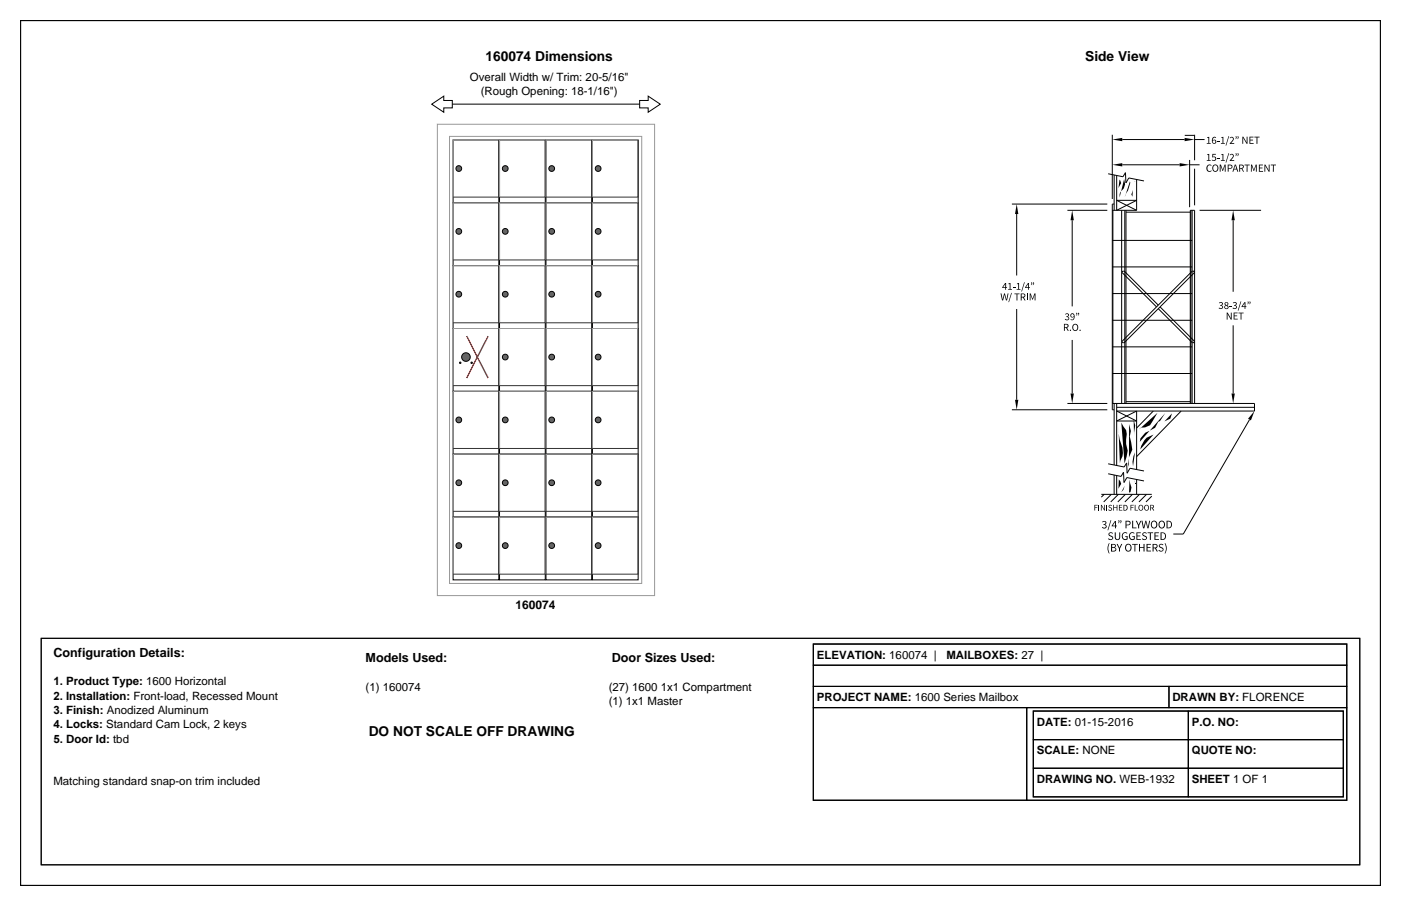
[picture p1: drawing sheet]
<svg xmlns="http://www.w3.org/2000/svg" width="432mm" height="279mm" viewBox="0 0 432 279" stroke-linecap="round" stroke-linejoin="round" font-family="sans-serif">
<path d="M135.8 32.1h63.4M12.7 196.8h406.4v69.9h-406.4z" fill="none" stroke="#000" stroke-width=".31"/>
<g fill="none" stroke="#000" stroke-width=".35">
<path d="M6.3 6.4h419.1v266.7h-419.1zM250.7 198.6h164.4v48.2h-164.4zM250.7 198.6h164.4v6.6h-164.4zM250.7 218.2h65.7v28.6h-65.7zM250.7 211.7h109.6v6.5h-109.6zM250.7 205.2h164.4v6.5h-164.4zM316.4 218.2h98.7v28.6h-98.7zM318.5 219.3h95.5v26.4h-95.5zM318.5 219.3h47.8v8.8h-47.8zM360.3 211.7h54.8v6.5h-54.8zM366.3 219.3h47.7v8.8h-47.7zM318.5 236.9h47.8v8.8h-47.8z"/>
<path d="M318.5 228.1h47.8v8.8h-47.8zM366.3 236.9h47.7v8.8h-47.7zM366.3 228.1h47.7v8.8h-47.7z"/>
</g>
<g fill="#fff" stroke="#000" stroke-width=".31">
<path d="M133.1 32.1l3.7-2.4v1.3h2.6v2.3h-2.6v1.3z"/>
<path d="M197.1 31h2.7v-1.3l3.7 2.4-3.7 2.5v-1.3h-2.7z"/>
</g>
<path d="M139.6 43.2h14.1v19.3h-14.1z" fill="#fff" stroke="#000" stroke-width=".31"/>
<path d="M153.7 43.2h-14.1v17.6" fill="none" stroke="#999" stroke-width=".31"/>
<path d="M153.7 43.2v17.6h-14.1" fill="none" stroke="#333" stroke-width=".31"/>
<circle cx="141.4" cy="52" r=".88" fill="#666" stroke="#000" stroke-width=".31"/>
<path d="M154 43.2h14.1v19.3h-14.1z" fill="#fff" stroke="#000" stroke-width=".31"/>
<path d="M168.1 43.2h-14.1v17.6" fill="none" stroke="#999" stroke-width=".31"/>
<path d="M168.1 43.2v17.6h-14.1" fill="none" stroke="#333" stroke-width=".31"/>
<circle cx="155.7" cy="52" r=".88" fill="#666" stroke="#000" stroke-width=".31"/>
<path d="M168.3 43.2h14.1v19.3h-14.1z" fill="#fff" stroke="#000" stroke-width=".31"/>
<path d="M182.4 43.2h-14.1v17.6" fill="none" stroke="#999" stroke-width=".31"/>
<path d="M182.4 43.2v17.6h-14.1" fill="none" stroke="#333" stroke-width=".31"/>
<circle cx="170" cy="52" r=".88" fill="#666" stroke="#000" stroke-width=".31"/>
<path d="M182.6 43.2h14.1v19.3h-14.1z" fill="#fff" stroke="#000" stroke-width=".31"/>
<path d="M196.7 43.2h-14.1v17.6" fill="none" stroke="#999" stroke-width=".31"/>
<path d="M196.7 43.2v17.6h-14.1" fill="none" stroke="#333" stroke-width=".31"/>
<circle cx="184.4" cy="52" r=".88" fill="#666" stroke="#000" stroke-width=".31"/>
<path d="M139.6 62.5h14.1v19.4h-14.1z" fill="#fff" stroke="#000" stroke-width=".31"/>
<path d="M153.7 62.5h-14.1v17.7" fill="none" stroke="#999" stroke-width=".31"/>
<path d="M153.7 62.5v17.7h-14.1" fill="none" stroke="#333" stroke-width=".31"/>
<circle cx="141.4" cy="71.4" r=".88" fill="#666" stroke="#000" stroke-width=".31"/>
<path d="M154 62.5h14.1v19.4h-14.1z" fill="#fff" stroke="#000" stroke-width=".31"/>
<path d="M168.1 62.5h-14.1v17.7" fill="none" stroke="#999" stroke-width=".31"/>
<path d="M168.1 62.5v17.7h-14.1" fill="none" stroke="#333" stroke-width=".31"/>
<circle cx="155.7" cy="71.4" r=".88" fill="#666" stroke="#000" stroke-width=".31"/>
<path d="M168.3 62.5h14.1v19.4h-14.1z" fill="#fff" stroke="#000" stroke-width=".31"/>
<path d="M182.4 62.5h-14.1v17.7" fill="none" stroke="#999" stroke-width=".31"/>
<path d="M182.4 62.5v17.7h-14.1" fill="none" stroke="#333" stroke-width=".31"/>
<circle cx="170" cy="71.4" r=".88" fill="#666" stroke="#000" stroke-width=".31"/>
<path d="M182.6 62.5h14.1v19.4h-14.1z" fill="#fff" stroke="#000" stroke-width=".31"/>
<path d="M196.7 62.5h-14.1v17.7" fill="none" stroke="#999" stroke-width=".31"/>
<path d="M196.7 62.5v17.7h-14.1" fill="none" stroke="#333" stroke-width=".31"/>
<circle cx="184.4" cy="71.4" r=".88" fill="#666" stroke="#000" stroke-width=".31"/>
<path d="M139.6 81.9h14.1v19.4h-14.1z" fill="#fff" stroke="#000" stroke-width=".31"/>
<path d="M153.7 81.9h-14.1v17.6" fill="none" stroke="#999" stroke-width=".31"/>
<path d="M153.7 81.9v17.6h-14.1" fill="none" stroke="#333" stroke-width=".31"/>
<circle cx="141.4" cy="90.7" r=".88" fill="#666" stroke="#000" stroke-width=".31"/>
<path d="M154 81.9h14.1v19.4h-14.1z" fill="#fff" stroke="#000" stroke-width=".31"/>
<path d="M168.1 81.9h-14.1v17.6" fill="none" stroke="#999" stroke-width=".31"/>
<path d="M168.1 81.9v17.6h-14.1" fill="none" stroke="#333" stroke-width=".31"/>
<circle cx="155.7" cy="90.7" r=".88" fill="#666" stroke="#000" stroke-width=".31"/>
<path d="M168.3 81.9h14.1v19.4h-14.1z" fill="#fff" stroke="#000" stroke-width=".31"/>
<path d="M182.4 81.9h-14.1v17.6" fill="none" stroke="#999" stroke-width=".31"/>
<path d="M182.4 81.9v17.6h-14.1" fill="none" stroke="#333" stroke-width=".31"/>
<circle cx="170" cy="90.7" r=".88" fill="#666" stroke="#000" stroke-width=".31"/>
<path d="M182.6 81.9h14.1v19.4h-14.1z" fill="#fff" stroke="#000" stroke-width=".31"/>
<path d="M196.7 81.9h-14.1v17.6" fill="none" stroke="#999" stroke-width=".31"/>
<path d="M196.7 81.9v17.6h-14.1" fill="none" stroke="#333" stroke-width=".31"/>
<circle cx="184.4" cy="90.7" r=".88" fill="#666" stroke="#000" stroke-width=".31"/>
<path d="M139.6 101.3h14.1v19.4h-14.1z" fill="#fff" stroke="#000" stroke-width=".31"/>
<path d="M153.7 101.3h-14.1v17.6" fill="none" stroke="#999" stroke-width=".31"/>
<path d="M153.7 101.3v17.6h-14.1" fill="none" stroke="#333" stroke-width=".31"/>
<g fill="#666" stroke="#000" stroke-width=".31">
<circle cx="143.6" cy="110.1" r="1.32"/>
<circle cx="141.8" cy="111.9" r=".22"/>
<circle cx="145.4" cy="111.9" r=".22"/>
</g>
<path d="M143.8 103.7l6.6 12.9M150.4 103.7l-6.6 12.9" fill="none" stroke="#f00" stroke-width=".44"/>
<path d="M154 101.3h14.1v19.4h-14.1z" fill="#fff" stroke="#000" stroke-width=".31"/>
<path d="M168.1 101.3h-14.1v17.6" fill="none" stroke="#999" stroke-width=".31"/>
<path d="M168.1 101.3v17.6h-14.1" fill="none" stroke="#333" stroke-width=".31"/>
<circle cx="155.7" cy="110.1" r=".88" fill="#666" stroke="#000" stroke-width=".31"/>
<path d="M168.3 101.3h14.1v19.4h-14.1z" fill="#fff" stroke="#000" stroke-width=".31"/>
<path d="M182.4 101.3h-14.1v17.6" fill="none" stroke="#999" stroke-width=".31"/>
<path d="M182.4 101.3v17.6h-14.1" fill="none" stroke="#333" stroke-width=".31"/>
<circle cx="170" cy="110.1" r=".88" fill="#666" stroke="#000" stroke-width=".31"/>
<path d="M182.6 101.3h14.1v19.4h-14.1z" fill="#fff" stroke="#000" stroke-width=".31"/>
<path d="M196.7 101.3h-14.1v17.6" fill="none" stroke="#999" stroke-width=".31"/>
<path d="M196.7 101.3v17.6h-14.1" fill="none" stroke="#333" stroke-width=".31"/>
<circle cx="184.4" cy="110.1" r=".88" fill="#666" stroke="#000" stroke-width=".31"/>
<path d="M139.6 120.7h14.1v19.4h-14.1z" fill="#fff" stroke="#000" stroke-width=".31"/>
<path d="M153.7 120.7h-14.1v17.6" fill="none" stroke="#999" stroke-width=".31"/>
<path d="M153.7 120.7v17.6h-14.1" fill="none" stroke="#333" stroke-width=".31"/>
<circle cx="141.4" cy="129.5" r=".88" fill="#666" stroke="#000" stroke-width=".31"/>
<path d="M154 120.7h14.1v19.4h-14.1z" fill="#fff" stroke="#000" stroke-width=".31"/>
<path d="M168.1 120.7h-14.1v17.6" fill="none" stroke="#999" stroke-width=".31"/>
<path d="M168.1 120.7v17.6h-14.1" fill="none" stroke="#333" stroke-width=".31"/>
<circle cx="155.7" cy="129.5" r=".88" fill="#666" stroke="#000" stroke-width=".31"/>
<path d="M168.3 120.7h14.1v19.4h-14.1z" fill="#fff" stroke="#000" stroke-width=".31"/>
<path d="M182.4 120.7h-14.1v17.6" fill="none" stroke="#999" stroke-width=".31"/>
<path d="M182.4 120.7v17.6h-14.1" fill="none" stroke="#333" stroke-width=".31"/>
<circle cx="170" cy="129.5" r=".88" fill="#666" stroke="#000" stroke-width=".31"/>
<path d="M182.6 120.7h14.1v19.4h-14.1z" fill="#fff" stroke="#000" stroke-width=".31"/>
<path d="M196.7 120.7h-14.1v17.6" fill="none" stroke="#999" stroke-width=".31"/>
<path d="M196.7 120.7v17.6h-14.1" fill="none" stroke="#333" stroke-width=".31"/>
<circle cx="184.4" cy="129.5" r=".88" fill="#666" stroke="#000" stroke-width=".31"/>
<path d="M139.6 140.1h14.1v19.3h-14.1z" fill="#fff" stroke="#000" stroke-width=".31"/>
<path d="M153.7 140.1h-14.1v17.6" fill="none" stroke="#999" stroke-width=".31"/>
<path d="M153.7 140.1v17.6h-14.1" fill="none" stroke="#333" stroke-width=".31"/>
<circle cx="141.4" cy="148.9" r=".88" fill="#666" stroke="#000" stroke-width=".31"/>
<path d="M154 140.1h14.1v19.3h-14.1z" fill="#fff" stroke="#000" stroke-width=".31"/>
<path d="M168.1 140.1h-14.1v17.6" fill="none" stroke="#999" stroke-width=".31"/>
<path d="M168.1 140.1v17.6h-14.1" fill="none" stroke="#333" stroke-width=".31"/>
<circle cx="155.7" cy="148.9" r=".88" fill="#666" stroke="#000" stroke-width=".31"/>
<path d="M168.3 140.1h14.1v19.3h-14.1z" fill="#fff" stroke="#000" stroke-width=".31"/>
<path d="M182.4 140.1h-14.1v17.6" fill="none" stroke="#999" stroke-width=".31"/>
<path d="M182.4 140.1v17.6h-14.1" fill="none" stroke="#333" stroke-width=".31"/>
<circle cx="170" cy="148.9" r=".88" fill="#666" stroke="#000" stroke-width=".31"/>
<path d="M182.6 140.1h14.1v19.3h-14.1z" fill="#fff" stroke="#000" stroke-width=".31"/>
<path d="M196.7 140.1h-14.1v17.6" fill="none" stroke="#999" stroke-width=".31"/>
<path d="M196.7 140.1v17.6h-14.1" fill="none" stroke="#333" stroke-width=".31"/>
<circle cx="184.4" cy="148.9" r=".88" fill="#666" stroke="#000" stroke-width=".31"/>
<path d="M139.6 159.4h14.1v19.4h-14.1z" fill="#fff" stroke="#000" stroke-width=".31"/>
<path d="M153.7 159.4h-14.1v17.7" fill="none" stroke="#999" stroke-width=".31"/>
<path d="M153.7 159.4v17.7h-14.1" fill="none" stroke="#333" stroke-width=".31"/>
<circle cx="141.4" cy="168.3" r=".88" fill="#666" stroke="#000" stroke-width=".31"/>
<path d="M154 159.4h14.1v19.4h-14.1z" fill="#fff" stroke="#000" stroke-width=".31"/>
<path d="M168.1 159.4h-14.1v17.7" fill="none" stroke="#999" stroke-width=".31"/>
<path d="M168.1 159.4v17.7h-14.1" fill="none" stroke="#333" stroke-width=".31"/>
<circle cx="155.7" cy="168.3" r=".88" fill="#666" stroke="#000" stroke-width=".31"/>
<path d="M168.3 159.4h14.1v19.4h-14.1z" fill="#fff" stroke="#000" stroke-width=".31"/>
<path d="M182.4 159.4h-14.1v17.7" fill="none" stroke="#999" stroke-width=".31"/>
<path d="M182.4 159.4v17.7h-14.1" fill="none" stroke="#333" stroke-width=".31"/>
<circle cx="170" cy="168.3" r=".88" fill="#666" stroke="#000" stroke-width=".31"/>
<path d="M182.6 159.4h14.1v19.4h-14.1z" fill="#fff" stroke="#000" stroke-width=".31"/>
<path d="M196.7 159.4h-14.1v17.7" fill="none" stroke="#999" stroke-width=".31"/>
<path d="M196.7 159.4v17.7h-14.1" fill="none" stroke="#333" stroke-width=".31"/>
<circle cx="184.4" cy="168.3" r=".88" fill="#666" stroke="#000" stroke-width=".31"/>
<path d="M134.8 38.3h67v145.4h-67zM138.5 42.1h59.3v137.8h-59.3z" fill="none" stroke="#999" stroke-width=".31"/>
<g fill="none" stroke="#000" stroke-width=".31">
<path d="M341.5 53.6l4.6 .9 .8-1.3 .1 3.2 .9-1.5 4.7 .9M342.8 41.6v19.8M343.4 54v10.9M344.2 54.1v10.8l6.1-3.1h-6.1l6.1 3.1M345.9 43h19.2M345.9 50.8h17.7M350.3 55.3v9.6M365.2 41.7h2.8M366.6 50.8h3.1M366.6 49.3v14.6M368.2 43h3.1M368.2 41.6v7.8"/>
<path d="M368.2 52v11.3M311.9 62.9h29.4M313.3 66v19M329 64.9h12.3M330.5 67.9v26.6M342.8 74.1h24.6M342.8 64.9h7.5M343 64.9v59.5M343.4 62.9h-.6v63.5h.6M345.7 64.9v59.5M346.7 64.9v59.5M347 64.9v59.5"/>
<path d="M347 65.4h19.9M367 64.9v59.5M367.4 64.9v59.5M369.7 64.9h19M380.1 67.9v22.1M313.3 95.3v28M316.6 90.5v2.1M342.8 82.3h24.6M342.8 90.5h24.6M342.8 98.8h24.6M345.9 84.1l10.5 10.5M346.4 83.5l10.6 10.6"/>
<path d="M357 95.2l10.5 10.5M357.5 94.6l10.6 10.6M367.5 83.5l-21.6 21.7M368.1 84.1l-21.7 21.6M330.5 104.8v16.6M342.8 115.2h24.6M342.8 107h24.6M380.1 100.3v21.1M311.9 126.4h29.4M329 124.4h12.3M342.8 124.4h43.8v2.4h-42.4l6.1 3h-6.1l6.1-3v18M343.4 124.4v19"/>
<path d="M344.2 124.4v19.2M344.2 125.6h42.4M347 123.9h19.9M355.5 126.8l-5.2 5.2M364 126.8l-13.7 14M366.9 124.4v-59.5h1.3v59.5M385.1 129.4l-20.4 35.3h-3.1M339.4 152.5h15.6M340.3 152.5l-.9 .8M341.5 143l5 1 .7-1.2 .2 3.1 .9-1.5 4.3 .8M341.5 146.1l4 .8 .8-1.3 .1 3.2 .9-1.5 5.3 1M342.5 152.5l-2.3 2.3"/>
<path d="M343.4 146.5v6M344.2 146.7v5.8M344.7 152.5l-2.4 2.3M346.9 152.5l-2.4 2.3M349 152.5l-2.3 2.3M350.3 147.9v4.6M351.2 152.5l-2.3 2.3M353.4 152.5l-2.4 2.3M355 153l-1.8 1.8"/>
</g>
<g fill="#000">
<path d="M345 55.4l.6 1.1-.9 1.5zM342.8 43l3.1-.5v1zM342.8 50.8l3.1-.5v1zM346.5 55.2l.3 1.6-.4 1.3-1.1 1.2-.2 1.6zM348.2 55.9a6.5 6.5 0 0 1-1.4 4.2l-.1 .7zM349.2 58.6l-.2 2.1-.3-.8zM349.7 55.9l.2 .9zM363.6 50.3l3 .5-3 .5zM365.1 42.5l3.1 .5-3.1 .5zM372 42.4l.7-.2v1.9h.4v.2h-1.2v-.2h.5v-1.6h-.4zM372 47.6l.7-.1v1.9h.4v.2h-1.2v-.2h.5v-1.6h-.4zM372.2 50.9l.9-.1 .3 .2-.3 .1a.82 .82 0 0 0-1 .8 .82 .82 0 0 0 1.1 .8h.3a1.05 1.05 0 0 1-1.5-.1 1.05 1.05 0 0 1 0-1.4z"/>
<path d="M373.7 47.5h1v.2h-.8v.6a.75 .75 0 0 1 .9 .5 .75 .75 0 0 1-.4 .9 .75 .75 0 0 1-.9-.3l.1-.2a.51 .51 0 0 0 .6 .3 .51 .51 0 0 0 .3-.7 .51 .51 0 0 0-.7-.2zM375.1 43.4h.8v.2h-.8zM375.1 48.7h.8v.2h-.8zM375.9 50.8h.4l.6 1.6 .5-1.6h.4v2.2h-.3v-1.9l-.6 1.6-.7-1.6v1.9h-.3zM376.4 42.4l.7-.2v1.9h.4v.2h-1.2v-.2h.5v-1.6h-.4zM376.4 47.6l.7-.1v1.9h.4v.2h-1.2v-.2h.5v-1.6h-.4zM378.6 42h.2l-.9 2.9h-.2zM378.6 47.2h.2l-.9 2.9h-.2zM379 42.5a.71 .71 0 0 1 1.1-.1 .71 .71 0 0 1-.1 1l-.6 .8 1-.1v.3h-1.4l.8-1.1a.48 .48 0 0 0 .1-.8 .48 .48 0 0 0-.8 .2zM379 47.8a.71 .71 0 0 1 1.1-.2 .71 .71 0 0 1-.1 1.1l-.6 .7h1v.2h-1.4l.8-1.1a.48 .48 0 0 0 .1-.7 .48 .48 0 0 0-.8 .1zM382.9 42.2h.3l1 1.8v-1.8h.3v2.1h-.3l-1-1.8v1.8h-.3zM383.6 50.8h1.6v.2h-.7v2h-.3v-2h-.6z"/>
<path d="M385.1 42.2h1.2v.2h-.9v.7h.8v.2h-.8v.8h1v.3h-1.3zM385.6 50.8h.3l.5 1.6 .6-1.6h.3v2.2h-.2v-1.9l-.6 1.6-.7-1.6v1.9h-.3zM386.6 42.2h1.6v.2h-.7v2h-.2v-2h-.7zM388 50.8h1.2v.2h-.9v.7h.8v.2h-.8v.8h1v.3h-1.3zM389.7 50.8h.3l1.1 1.8-.1-1.8h.3v2.2h-.3l-1-1.9v1.9h-.3zM391.7 50.8h1.6v.2h-.7v2h-.3v-2h-.6zM313.3 62.9l.6 3.1h-1.1zM330.5 64.9l.5 3h-1.1zM380.1 64.9l.5 3h-1zM308.4 90.5h.3l.3 1.9 .5-1.9h.2l.5 1.9 .4-1.9h.2l-.4 2.1h-.3l-.5-1.7-.4 1.7h-.4zM310.8 87.4l.6-.1v1.8h.5v.3h-1.2v-.2h.5v-1.6h-.4zM311.7 90.3h.2l-.9 2.9h-.2z"/>
<path d="M312.2 88.4h.8v.2h-.8zM312.7 90.5h1.5v.2h-.6v2h-.3v-2h-.6zM313.4 87.4l.7-.1v1.8h.4v.3h-1.2v-.2h.5v-1.6h-.4zM315.6 87h.2l-.8 2.9h-.2zM317.3 90.5h.4l.5 1.6 .6-1.6h.3v2.1h-.2v-1.8l-.6 1.6-.7-1.6v1.8h-.2zM328.3 96.9a.61 .61 0 0 1 .9-.2 .61 .61 0 0 1-.1 1 .67 .67 0 0 1 .1 1.1 .67 .67 0 0 1-1-.3l.1-.2 .6 .3 .4-.2v-.4l-.7-.2v-.2l.4-.1a.4 .4 0 0 0 0-.6 .4 .4 0 0 0-.6 .1zM345.9 83.6h.5l-.5 .5zM367.5 83.6h.6v.5zM375.7 93.4a.61 .61 0 0 1 1-.2 .61 .61 0 0 1-.2 1 .67 .67 0 0 1 .2 1.1 .67 .67 0 0 1-1.1-.3l.2-.2 .5 .3 .4-.2v-.4l-.6-.2v-.2l.3-.1a.4 .4 0 0 0 0-.6 .4 .4 0 0 0-.6 .2zM378.1 96.4h.3l1 1.8v-1.8h.2v2.2h-.3l-1-1.8v1.8h-.2zM378.9 94.3h.8v.2h-.8zM380 93.4a.61 .61 0 0 1 .9-.2 .61 .61 0 0 1-.1 1 .67 .67 0 0 1 .1 1.1 .67 .67 0 0 1-1-.3l.1-.2 .6 .3 .4-.2-.1-.4-.6-.2v-.2l.4-.1a.4 .4 0 0 0 0-.6 .4 .4 0 0 0-.6 .2z"/>
<path d="M380.2 96.4h1.2v.2h-.9v.7h.8v.2h-.8v.8h1v.2h-1.3zM382.4 93h.2l-.9 2.8h-.2zM381.7 96.4h1.6v.2h-.7v2h-.2v-2h-.7zM329.8 101.7h.3v.3h-.3zM332.8 101.7h.2v.3h-.2zM345.9 105.2l.6 .5h-.6zM368.1 105.2v.5h-.6zM312.8 123.3h1.1l-.6 3.1zM329.9 121.4h1.1l-.5 3zM345.6 130.3l1.5 2.3 .2 1.3-.2 3 .5 2.1-1 3.9zM348 130.8l.6 2.1-.4 1.7 .8 4.1-1 2.2-.3 2.3 .2 .8zM349.4 129.4l.5 1.8-.4 3.4z"/>
<path d="M353.4 135l2.1-1-4.1 4.6 .3-1.1zM351.5 131.9l-.4 .5 5.6-5.1-2.2 3.8-1.6 .7zM353 133.5l-1.5 1.7-.2 1.1 7.8-8.9-1.6 2.4-.5 .3-1 1.8zM361.2 127.5l-.5 1.6-1.8 .9zM379.6 121.4h1l-.5 3zM386.6 126.7l-1.1 3-.8-.6zM337.3 155.7h1v.2h-.8v.6h.7v.2h-.7v.7h-.2zM338.6 155.7h.2v1.8h-.2zM339.3 155.7h.2l.9 1.4v-1.4h.2v1.7h-.3l-.8-1.4v1.5h-.2zM341 155.7h.2v1.8h-.2zM341.7 155.9l.5-.2 .5 .2h-.7l-.1 .4a.64 .64 0 0 1 .8 .5 .64 .64 0 0 1-.5 .7l-.6-.2 .1-.2 .7 .2 .2-.3-.9-.6zM343.1 155.7h.2v.7h.9v-.7h.2v1.8h-.2v-.9h-.9v.9h-.2z"/>
<path d="M344.8 147.8l.8 1.4-.9 1.5zM344.9 155.7h1v.2h-.8v.5h.7v.2h-.7v.7h.8v.1h-1zM344.7 131l.4 4.6a6.2 6.2 0 0 1 .2 6.5l-.1 1.1zM346.6 149.8l-.4 1.3-.6 .7zM348.1 147.8l.6 2.5-.3 1.4-.4 .2zM348.4 155.7h1v.2h-.7v.6h.6v.2h-.6v.7h-.3zM349.8 139.5l-.6 4.3-.2-1.4 .3-1.7zM349.5 148.1l.6 1.1zM349.7 155.7h.3v1.6h.7v.1h-1zM349.9 149.1h.3v.3h-.3zM339.7 160.9a.66 .66 0 0 1 1-.2 .66 .66 0 0 1-.1 1.1 .72 .72 0 0 1 .2 1.2 .72 .72 0 0 1-1.2-.3l.2-.2a.51 .51 0 0 0 .7 .3 .51 .51 0 0 0 .2-.8l-.6-.1v-.2l.4-.1a.43 .43 0 0 0 0-.7 .43 .43 0 0 0-.7 .2zM341.8 164.3l.8-.1 .4 .2-.1 .2a.45 .45 0 0 0-.7-.3 .45 .45 0 0 0-.1 .7 .77 .77 0 0 1 1 .7 .77 .77 0 0 1-.8 .9l-.8-.4 .2-.2 .9 .3 .2-.4-1.1-.9z"/>
<path d="M341.8 167.5l.2 .1a3.1 3.1 0 0 0 0 3l-.2 .1a3 3 0 0 1 0-3.2zM342.3 160.4h.2l-.9 3.1h-.3zM343.6 164.2h.3l.1 2 .6 .1 .3-.4 .1-1.7h.3v1.4a.85 .85 0 0 1-.9 1 .85 .85 0 0 1-.8-1zM344.1 167.7h.4l.5 1.2 .6-1.2h.3l-.7 1.5v.9h-.3v-.9zM346.2 164.3l.9-.1 .4 .2-.2 .2a.86 .86 0 0 0-1.3 .7 .86 .86 0 0 0 1.2 .8v-.6h-.4v-.2h.7v1a1.2 1.2 0 0 1-1.7-.3 1.2 1.2 0 0 1 .4-1.7zM348.9 160.6h.3v2.1h1.1v.2h-1.4zM348.4 164.3l.9-.1 .4 .2-.2 .2a.86 .86 0 0 0-1.3 .7 .86 .86 0 0 0 1.3 .8v-.6h-.5v-.2h.7v1a1.2 1.2 0 0 1-1.7-.3 1.2 1.2 0 0 1 .4-1.7zM348.9 167.7h1.7v.3h-.7v2.1h-.3l.1-2.1h-.8zM350.3 164.2h1.3v.2h-1.1v.8h.9v.2h-.9v.8h1.1v.3h-1.3zM350 160.6h.4l.5 1.2 .6-1.2h.3l-.7 1.4v.9h-.3v-.9zM351.1 167.7h.3v1h1v-1h.4v2.4h-.4v-1.1h-1v1.1h-.3zM351.8 160.6h.3l.4 2 .5-2h.3l.5 2 .4-2h.3l-.5 2.3h-.4l-.4-1.9-.5 1.9h-.4z"/>
<path d="M352.3 164.3l.8-.1 .4 .2-.2 .2a.45 .45 0 0 0-.6-.3 .45 .45 0 0 0-.2 .7 .77 .77 0 0 1 1 .7 .77 .77 0 0 1-.8 .9l-.8-.4 .2-.2 .9 .3 .3-.4-1.2-.9zM353.4 167.7h1.3v.3h-1v.7h.9v.3h-.9v.8h1.1v.3h-1.4zM353.7 164.2h1.7v.2h-.7v2.1h-.3v-2.1h-.7zM355.8 164.2h1.4v.2h-1.1v.8h.9v.2h-.9v.8h1.1v.3h-1.4zM357.4 167.9l.8-.2 .4 .3-.2 .2a.45 .45 0 0 0-.6-.3 .45 .45 0 0 0-.2 .7 .77 .77 0 0 1 1 .6 .77 .77 0 0 1-.8 .9l-.8-.3 .2-.2 .9 .2 .3-.3-1.2-.9zM358.9 167.6l.2-.1a3 3 0 0 1 0 3.2l-.2-.1a3.1 3.1 0 0 0 0-3z"/>
<path d="M374 50.9a1.05 1.05 0 0 1 1.5 1 1.05 1.05 0 0 1-1.5 .9l-.4-1zM374.1 51.2l-.2 .6a.69 .69 0 0 0 .7 .9 .69 .69 0 0 0 .6-.9 .67 .67 0 0 0-.3-.7 .67 .67 0 0 0-.8 .1z"/>
<path d="M373.9 42.3l.4-.1 .5 .2-.1 .2-.6-.1-.3 .8a.66 .66 0 0 1 1 .2 .66 .66 0 0 1-.4 .9 .66 .66 0 0 1-.8-.6v-.9zM373.9 43.4l-.1 .1 .2 .6a.43 .43 0 0 0 .6-.4 .43 .43 0 0 0-.7-.3z"/>
<path d="M378.4 50.8h.7a.67 .67 0 0 1 .8 .6 .67 .67 0 0 1-.8 .7h-.4v.8h-.3zM378.7 51v.9a.67 .67 0 0 0 .9-.5l-.3-.4z"/>
<path d="M380.8 42.1h.3l.1 .2-.4 .6 .2-.5zM381.4 42.1h.3l.1 .2-.4 .6 .2-.5z"/>
<path d="M380.8 47.3h.3l.1 .3-.4 .6 .2-.6zM381.4 47.3h.3l.1 .3-.4 .6 .2-.6z"/>
<path d="M380.6 50.8h.3l.7 2.2h-.2l-.3-.7h-.8l-.2 .7h-.3zM380.7 51l-.3 1h.7z"/>
<path d="M381.9 50.8h.7a.64 .64 0 0 1 .8 .5 .64 .64 0 0 1-.5 .7l.5 1h-.3l-.5-1h-.4v1h-.3zM382.2 51v.8l.8-.2v-.4z"/>
<path d="M309.8 87.3h.3v1.3h.3v.2h-.3v.6h-.3v-.6h-.9zM309.8 87.6l-.6 1h.6z"/>
<path d="M314.6 90.5h1a.6 .6 0 0 1 .4 .6 .6 .6 0 0 1-.5 .6l.6 1h-.3l-.5-.9h-.4v.9h-.3zM314.9 90.7v.8l.8-.2v-.4z"/>
<path d="M316.8 87.3h.3v1.3h.3v.2h-.3v.6h-.2v-.6h-1zM316.9 87.6l-.7 1h.7z"/>
<path d="M317.8 87.1l.3 .3-.3 .6zM318.4 87.1l.3 .3-.3 .6z"/>
<path d="M330.1 96.8l.2-.2a.66 .66 0 0 1 .9 .6 1.02 1.02 0 0 1 0 1 1.02 1.02 0 0 1-1 .5l-.3-.2h.7l.4-.8a.64 .64 0 0 1-1 0 .64 .64 0 0 1 .1-.9zM330.1 97.3a.46 .46 0 0 0 .9 0 .46 .46 0 0 0-.9 0z"/>
<path d="M331.7 96.5l.3 .3-.3 .5zM332.3 96.5l.3 .3-.3 .5z"/>
<path d="M377.5 93.4a.6 .6 0 0 1 .9-.1 .6 .6 0 0 1-.1 .9 .6 .6 0 0 1 .1 1 .6 .6 0 0 1-.9-.1 .6 .6 0 0 1 .2-.9l-.3-.3zM377.5 94.7a.45 .45 0 0 0 .9 0 .45 .45 0 0 0-.9 0zM377.7 93.7a.35 .35 0 0 0 .6 0 .35 .35 0 0 0-.6 0z"/>
<path d="M383.6 93.2h.3v1.3h.2v.2h-.3v.6h-.2v-.6h-.9zM383.6 93.5l-.7 1h.7z"/>
<path d="M384.5 93l.4 .3-.4 .6zM385.1 93l.3 .3-.3 .6z"/>
<path d="M327.9 99.9h1a.6 .6 0 0 1 .5 .6 .6 .6 0 0 1-.5 .6l.5 .9h-.3l-.5-.9h-.4v.9h-.3zM328.2 100.1v.8l.8-.2v-.4z"/>
<path d="M330.8 100a1.02 1.02 0 0 1 1.5 1 1.02 1.02 0 0 1-1.5 .9l-.3-.9zM330.9 100.3a.79 .79 0 0 0-.1 1.1 .79 .79 0 0 0 1.1 .2 .79 .79 0 0 0 .1-1.1 .79 .79 0 0 0-1.1-.2z"/>
<path d="M346.3 155.7a.95 .95 0 0 1 1.2 .9 .95 .95 0 0 1-1.2 .9zM346.5 155.9v1.4a.7 .7 0 0 0 .8-.7 .7 .7 0 0 0-.8-.7z"/>
<path d="M351.1 155.9a.81 .81 0 0 1 1.3 .7 .81 .81 0 0 1-1.3 .6l-.2-.6zM351.3 156a.64 .64 0 0 0-.2 1 .64 .64 0 0 0 .9 .1 .64 .64 0 0 0 .1-.9 .64 .64 0 0 0-.8-.2z"/>
<path d="M352.8 155.9a.81 .81 0 0 1 1.3 .7 .81 .81 0 0 1-1.3 .6l-.2-.6zM353 156a.64 .64 0 0 0-.1 1 .64 .64 0 0 0 .9 .1 .64 .64 0 0 0 .1-.9 .64 .64 0 0 0-.9-.2z"/>
<path d="M354.5 155.7h.9a.49 .49 0 0 1 .3 .5 .49 .49 0 0 1-.4 .5l.4 .7-.2 .1-.5-.8h-.3v.8h-.2zM354.7 155.9v.6l.7-.1v-.4z"/>
<path d="M342.4 167.7h.7a.59 .59 0 0 1 .8 .4 .59 .59 0 0 1-.4 .7 .61 .61 0 0 1 .6 .7 .61 .61 0 0 1-.6 .6h-1.1zM342.8 168v.7a.63 .63 0 0 0 .9-.4l-.3-.3zM342.8 169v.9l.8-.2 .2-.3a.75 .75 0 0 0-1-.4z"/>
<path d="M343.6 160.7h.3v1.4h.4v.2h-.4v.6h-.2v-.6h-1.1zM343.7 161l-.8 1.1h.8z"/>
<path d="M344.7 160.5h.2l.1 .3-.3 .6 .1-.6zM345.3 160.5h.3l.1 .3-.4 .6 .2-.6z"/>
<path d="M347.1 167.9a1.12 1.12 0 0 1 1.7 1 1.12 1.12 0 0 1-1.7 1l-.4-1zM347.3 168.2l-.2 .7a.73 .73 0 0 0 .7 1 .73 .73 0 0 0 .7-1 .71 .71 0 0 0-.4-.8 .71 .71 0 0 0-.8 .1z"/>
<path d="M346.9 160.6a1.39 1.39 0 0 1 1.5 .4 .86 .86 0 0 1-.2 .9 .86 .86 0 0 1-1 .1v.9h-.3zM347.2 160.9v.9a.71 .71 0 0 0 1-.5l-.3-.4z"/>
<path d="M355.1 160.8a1.12 1.12 0 0 1 1.6 1 1.12 1.12 0 0 1-1.6 1l-.4-1zM355.2 161.1l-.2 .7a.73 .73 0 0 0 .7 .9 .73 .73 0 0 0 .7-.9 .71 .71 0 0 0-.3-.9 .71 .71 0 0 0-.9 .2z"/>
<path d="M355.2 167.7a1.36 1.36 0 0 1 1.5 .4 .7 .7 0 0 1-.4 1l.6 1h-.4l-.5-1h-.5v1h-.3zM355.5 168v.8l.9-.1v-.5z"/>
<path d="M357.5 160.8a1.12 1.12 0 0 1 1.6 1 1.12 1.12 0 0 1-1.6 1l-.4-1zM357.6 161.1l-.2 .7a.73 .73 0 0 0 .7 .9 .73 .73 0 0 0 .7-.9 .71 .71 0 0 0-.4-.9 .71 .71 0 0 0-.8 .2z"/>
<path d="M357.7 164.2a1.25 1.25 0 0 1 1.7 1.1 1.25 1.25 0 0 1-1.7 1.2zM358 164.4v1.9a.94 .94 0 0 0 1.1-1 .94 .94 0 0 0-1.1-.9z"/>
<path d="M359.5 160.6a1.25 1.25 0 0 1 1.7 1.2 1.25 1.25 0 0 1-1.7 1.1zM359.8 160.8v1.9a.94 .94 0 0 0 1.1-.9 .94 .94 0 0 0-1.1-1z"/>
</g>
<g font-size="4.2">
<text x="149.6" y="18.7">160074 Dimensions</text>
<text x="334.5" y="18.7">Side View</text>
<text x="113.6" y="227">DO NOT SCALE OFF DRAWING</text>
</g>
<g font-size="3.9">
<text x="16.4" y="202.5">Configuration Details:</text>
<text x="112.7" y="204.2">Models Used:</text>
<text x="188.6" y="204.2">Door Sizes Used:</text>
</g>
<text font-size="3.7" x="158.9" y="187.9">160074</text>
<g font-size="3.5">
<text x="144.8" y="25">Overall Width w/ Trim: 20-5/16&quot;</text>
<text x="148.2" y="29.4">(Rough Opening: 18-1/16&quot;)</text>
<text x="251.7" y="203.2">ELEVATION: 160074 |</text>
<text x="291.7" y="203.2">MAILBOXES: 27 |</text>
<text x="16.4" y="215.8">2. Installation: Front-load, Recessed Mount</text>
<text x="16.4" y="211.4">1. Product Type: 1600 Horizontal</text>
<text x="112.7" y="213">(1) 160074</text>
<text x="187.6" y="213">(27) 1600 1x1 Compartment</text>
<text x="16.4" y="220.2">3. Finish: Anodized Aluminum</text>
<text x="187.6" y="217.4">(1) 1x1 Master</text>
<text x="251.7" y="216.2">PROJECT NAME: 1600 Series Mailbox</text>
<text x="361.3" y="216.2">DRAWN BY: FLORENCE</text>
<text x="16.4" y="224.6">4. Locks: Standard Cam Lock, 2 keys</text>
<text x="319.5" y="223.8">DATE: 01-15-2016</text>
<text x="367.3" y="223.8">P.O. NO:</text>
<text x="16.4" y="229">5. Door Id: tbd</text>
<text x="319.5" y="232.7">SCALE: NONE</text>
<text x="367.3" y="232.7">QUOTE NO:</text>
<text x="16.4" y="242.2">Matching standard snap-on trim included</text>
<text x="319.5" y="241.5">DRAWING NO. WEB-1932</text>
<text x="367.3" y="241.5">SHEET 1 OF 1</text>
</g>
</svg>
